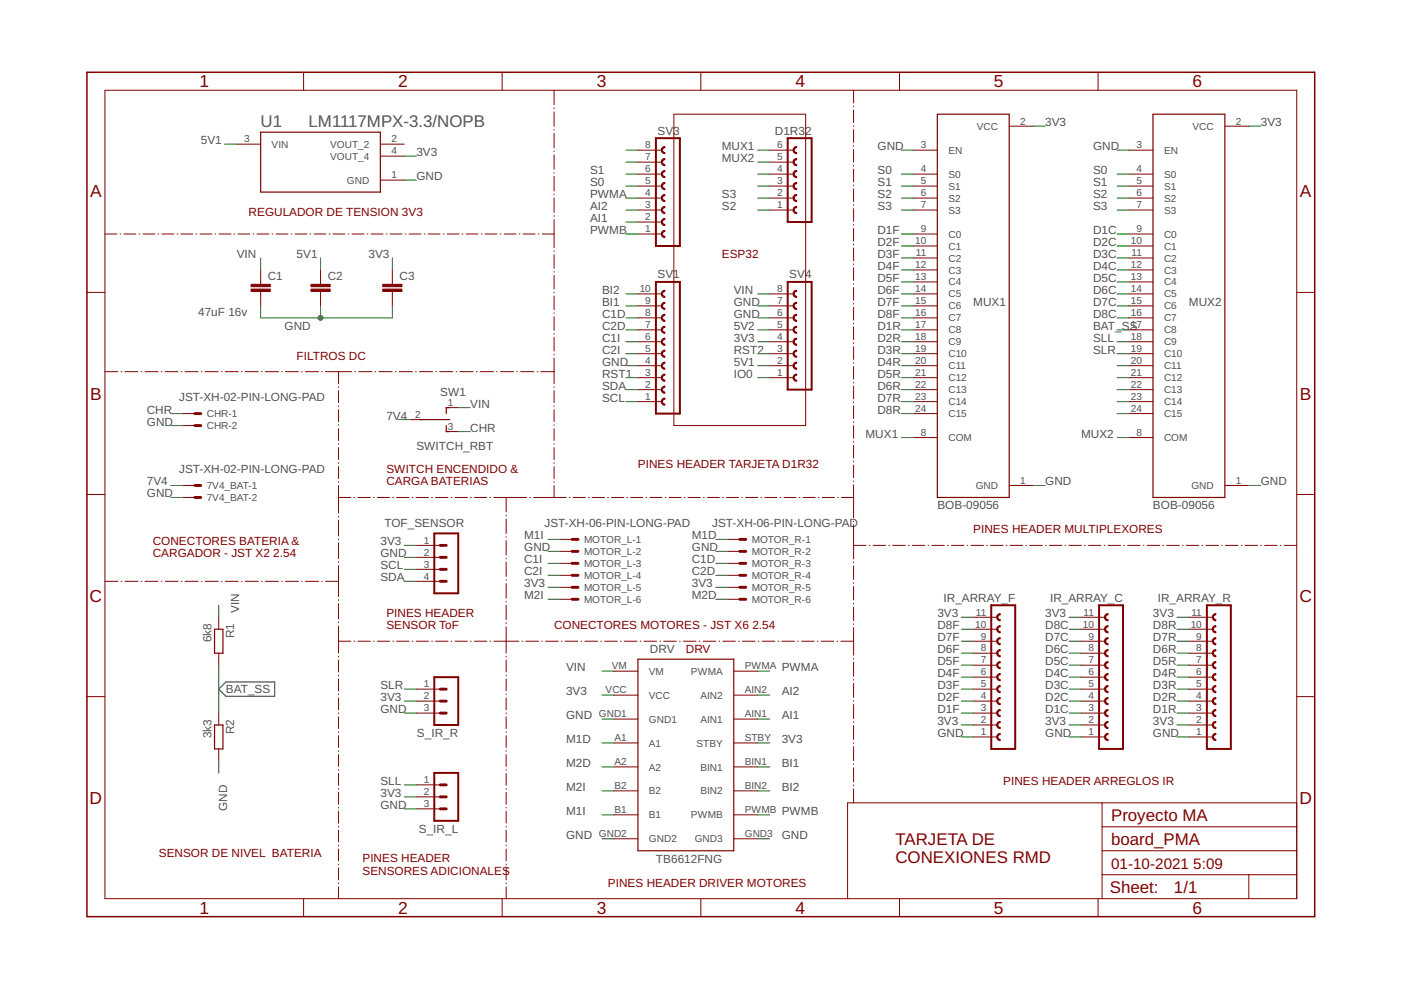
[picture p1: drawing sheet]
<svg xmlns="http://www.w3.org/2000/svg" width="297mm" height="210mm" viewBox="0 0 297 210" stroke-linecap="round" stroke-linejoin="round" font-family="sans-serif">
<path d="M46.4 146.1l1.5-1.5h10.3v3h-10.3z" fill="none" stroke="#505050" stroke-width=".25"/>
<g fill="none" stroke="#800000" stroke-width=".21">
<path d="M22.2 19.1h252.7v171.4h-252.7zM64.4 15.3v3.8M106.5 15.3v3.8M117.5 19.1v3.1M148.6 15.3v3.8M181 19.1v2.7M190.7 15.3v3.8M232.8 15.3v3.8M50.2 30.6h5.1M80.6 30.6h5.1M80.6 38.2h5.1M80.6 33.1h5.1"/>
<path d="M117.5 22.9v.1M117.5 23.7v3.1M117.5 27.5v.1M117.5 28.3v3M117.5 32v.2M117.5 32.8v3.1M117.5 36.6v.1M117.5 37.4v3.1M135.3 39.5h5M135.3 36.9h5M135.3 34.4h5M135.3 31.8h5"/>
<path d="M142.9 24.2h27.9v66h-27.9zM163.2 39.5h5.1M163.2 36.9h5.1M163.2 34.4h5.1M163.2 31.8h5.1M181 22.5v.1M181 23.3v2.7M181 26.7v.1M181 27.5v2.7M181 30.9v.1M181 31.7v2.7M181 35.1v.1"/>
<path d="M181 35.9v2.6M181 39.2v.2M193.7 39.5h5M193.7 36.9h5M193.7 31.8h5M214 26.8h5.1M239.4 39.5h5.1M239.4 36.9h5.1M239.4 31.8h5.1M259.7 26.8h5.1M22.2 49.6h2.6M25.5 49.6h.1"/>
<path d="M26.3 49.6h2.5M29.5 49.6h.1M30.3 49.6h2.5M33.5 49.6h.2M34.3 49.6h2.6M37.5 49.6h.2M38.4 49.6h2.5M41.6 49.6h.1M42.4 49.6h2.5M45.6 49.6h.1M46.4 49.6h2.6M49.6 49.6h.2"/>
<path d="M50.5 49.6h2.5M53.7 49.6h.1M54.5 49.6h2.5M55.3 57.2v3.1M57.7 49.6h.1M58.5 49.6h2.5M61.7 49.6h.2M62.5 49.6h2.6M65.8 49.6h.1M66.6 49.6h2.5M68 57.2v3.1M69.8 49.6h.1"/>
<path d="M70.6 49.6h2.6M73.8 49.6h.2M74.6 49.6h2.6M77.9 49.6h.1M78.7 49.6h2.5M81.9 49.6h.1M82.7 49.6h2.5M83.2 57.2v3.1M85.9 49.6h.1M86.7 49.6h2.6M89.9 49.6h.2M90.8 49.6h2.5"/>
<path d="M94 49.6h.1M94.8 49.6h2.5M98 49.6h.1M98.8 49.6h2.5M102 49.6h.2M102.8 49.6h2.6M106.1 49.6h.1M106.9 49.6h2.5M110.1 49.6h.1M110.9 49.6h2.6M114.1 49.6h.2M115 49.6h2.5"/>
<path d="M117.5 41.1v.2M117.5 42v3M117.5 45.7v.2M117.5 46.5v6M117.5 53.2v.1M117.5 54v2.9M117.5 57.6v.1M117.5 58.4v2.9M135.3 49.6h5M135.3 44.5h5M135.3 42h5M135.3 47.1h5"/>
<path d="M163.2 44.5h5.1M163.2 42h5.1M181 40v2.7M181 43.4v.2M181 44.2v2.7M181 47.6v.1M181 48.4v2.7M181 51.8v.1M181 52.6v2.7M181 56v.1M181 56.8v2.7M193.7 49.6h5"/>
<path d="M193.7 44.5h5M193.7 42h5M193.7 52.2h5M193.7 54.7h5M193.7 57.2h5M193.7 59.8h5M239.4 49.6h5.1M239.4 44.5h5.1M239.4 42h5.1M239.4 52.2h5.1M239.4 54.7h5.1M239.4 57.2h5.1"/>
<path d="M239.4 59.8h5.1M18.4 62h3.8M22.2 78.8h2.8M25.7 78.8h.1M26.5 78.8h2.8M29.9 78.8h.2M30.8 78.8h2.7M34.2 78.8h.1M35 78.8h2.8M38.4 78.8h.2M39.2 78.8h2.8M42.7 78.8h.1"/>
<path d="M43.5 78.8h2.7M46.9 78.8h.2M47.8 78.8h2.7M51.2 78.8h.1M52 78.8h2.8M55.3 61.8v3.1M55.4 78.8h.2M56.3 78.8h2.7M59.7 78.8h.1M60.5 78.8h2.8M63.9 78.8h.2M64.8 78.8h2.7"/>
<path d="M68 61.8v3.1M68.2 78.8h.1M69 78.8h5.5M71.8 78.8v2.5M75.2 78.8h.2M76.1 78.8h2.7M79.5 78.8h.2M80.3 78.8h2.8M83.2 61.8v3.1M83.8 78.8h.2M84.6 78.8h2.8M88.1 78.8h.1"/>
<path d="M88.9 78.8h2.8M92.4 78.8h.1M93.2 78.8h2.8M96.7 78.8h.1M97.5 78.8h2.8M101 78.8h.1M101.8 78.8h2.8M105.3 78.8h.1M106.1 78.8h2.8M109.6 78.8h.1M110.4 78.8h2.8M113.9 78.8h.1"/>
<path d="M114.7 78.8h2.8M117.5 62v.1M117.5 62.8v2.9M117.5 66.3v.2M117.5 67.2v2.8M117.5 70.7v.2M117.5 71.5v2.9M117.5 75.1v.1M117.5 75.9v5.4M135.3 77.5h5M135.3 75h5M135.3 72.5h5"/>
<path d="M135.3 69.9h5M135.3 67.4h5M135.3 64.9h5M135.3 62.3h5M163.2 77.5h5.1M163.2 75h5.1M163.2 72.5h5.1M163.2 69.9h5.1M163.2 67.4h5.1M163.2 64.9h5.1M163.2 62.3h5.1M181 60.2v.1"/>
<path d="M181 61v2.6M181 64.3v.2M181 65.2v2.6M181 68.5v.1M181 69.3v2.7M181 72.7v.1M181 73.5v2.7M181 76.9v.1M181 77.7v2.7M193.7 77.5h5M193.7 75h5M193.7 72.5h5"/>
<path d="M193.7 69.9h5M193.7 67.4h5M193.7 64.9h5M193.7 62.3h5M239.4 77.5h5.1M239.4 75h5.1M239.4 72.5h5.1M239.4 69.9h5.1M239.4 67.4h5.1M239.4 64.9h5.1M239.4 62.3h5.1M274.9 62h3.8"/>
<path d="M38.8 90.2h2.5M38.8 87.7h2.5M71.8 82v.1M71.8 82.8v2.6M71.8 86v.2M71.8 86.9v2.5M71.8 90.1v.1M71.8 90.9v2.5M71.8 94.1v.1M71.8 94.9v2.5M71.8 98.1v.2M71.8 98.9v2.6"/>
<path d="M87 89h2.5M94.6 91.5h2.6M94.6 86.4h2.6M117.5 82v.1M117.5 82.8v2.6M117.5 86v.2M117.5 86.9v2.5M117.5 90.1v.1M117.5 90.9v2.5M117.5 94.1v.1M117.5 94.9v2.5M117.5 98.1v.2"/>
<path d="M117.5 98.9v2.6M135.3 85.2h5M135.3 82.6h5M135.3 80.1h5M163.2 80.1h5.1M181 81.1v.1M181 81.9v2.7M181 85.2v.2M181 86.1v2.7M181 89.4v.2M181 90.2v2.7M181 93.6v.1"/>
<path d="M181 94.4v2.7M181 97.8v.1M181 98.6v2.7M193.7 85.2h5M193.7 82.6h5M193.7 80.1h5M193.7 92.8h5M193.7 87.7h5M239.4 85.2h5.1M239.4 82.6h5.1M239.4 80.1h5.1M239.4 92.8h5.1"/>
<path d="M239.4 87.7h5.1M18.4 104.8h3.8M38.8 105.5h2.5M38.8 102.9h2.5M71.8 105.5h2.6M71.8 102.1v.2M71.8 103v5.8M71.8 109.5v.1M71.8 110.3v3.3M71.8 114.3v.1M71.8 115.1v3.3M71.8 119.1v.2"/>
<path d="M71.8 119.9v6.6M75.1 105.5h.1M75.9 105.5h2.6M79.2 105.5h.1M80 105.5h2.6M83.3 105.5h.1M84.1 105.5h2.6M87.4 105.5h.1M88.2 105.5h2.6M88.3 115.6h5M88.3 118.2h5M91.5 105.5h.2"/>
<path d="M92.4 105.5h2.6M95.7 105.5h.1M96.5 105.5h2.6M99.8 105.5h.1M100.6 105.5h2.6M103.9 105.5h.1M104.7 105.5h7M107.3 105.5v3M107.3 109.2v.2M107.3 110v3.1M107.3 113.8v.1M107.3 114.6v3.1"/>
<path d="M107.3 118.4v.1M107.3 119.2v3M112.3 105.5h.2M113.2 105.5h6.8M117.5 102.1v.2M117.5 103v2.5M118.7 114.4h2.6M118.7 116.9h2.6M118.7 119.4h2.6M120.7 105.5h.2M121.5 105.5h2.6M124.8 105.5h.1"/>
<path d="M125.6 105.5h2.6M128.8 105.5h.2M129.7 105.5h2.5M132.9 105.5h.2M133.7 105.5h2.6M137 105.5h.1M137.8 105.5h2.6M141 105.5h.2M141.9 105.5h2.5M145.1 105.5h.1M145.9 105.5h2.6M149.2 105.5h.1"/>
<path d="M150 105.5h2.5M153.2 105.5h.2M154 105.5h2.6M154.3 114.4h2.5M154.3 116.9h2.5M154.3 119.4h2.5M157.3 105.5h.1M158.1 105.5h2.6M161.3 105.5h.2M162.2 105.5h2.5M165.4 105.5h.1M166.2 105.5h2.6"/>
<path d="M169.5 105.5h.1M170.3 105.5h2.5M173.5 105.5h.2M174.3 105.5h2.6M177.6 105.5h.1M178.4 105.5h2.6M181 102v.1M181 102.8v7M181 110.5v.1M181 111.3v7.2M181 119.2v.1M181 120v2.9"/>
<path d="M181 115.6h2.6M184.3 115.6h.1M185.1 115.6h2.7M188.4 115.6h.2M189.3 115.6h2.6M192.6 115.6h.1M193.4 115.6h2.7M196.7 115.6h.2M197.6 115.6h2.6M200.9 115.6h.1M201.7 115.6h2.7M205.1 115.6h.1"/>
<path d="M205.9 115.6h2.6M209.2 115.6h.1M210 115.6h2.7M213.4 115.6h.1M214 102.9h5.1M214.2 115.6h2.6M217.5 115.6h.1M218.3 115.6h2.7M221.7 115.6h.1M222.5 115.6h2.6M225.8 115.6h.1M226.6 115.6h2.7"/>
<path d="M230 115.6h.1M230.8 115.6h2.6M234.1 115.6h.2M234.9 115.6h2.7M238.3 115.6h.1M239.1 115.6h2.6M242.4 115.6h.1M243.2 115.6h2.7M246.5 115.6h.2M247.4 115.6h2.6M250.7 115.6h.1M251.5 115.6h2.7"/>
<path d="M254.9 115.6h.1M255.7 115.6h2.6M259 115.6h.1M259.7 102.9h5.1M259.8 115.6h2.7M263.2 115.6h.1M264 115.6h2.6M267.3 115.6h.1M268.1 115.6h2.7M271.5 115.6h.1M272.3 115.6h2.6M274.9 104.8h3.8"/>
<path d="M22.2 123.3h2.8M25.7 123.3h.1M26.5 123.3h2.8M29.9 123.3h.2M30.8 123.3h2.7M34.2 123.3h.1M35 123.3h2.8M38.4 123.3h.2M39.2 123.3h2.8M42.7 123.3h.1M43.5 123.3h2.7M46.4 130.9v2.5"/>
<path d="M46.4 138.5v2.5M46.9 123.3h.2M47.8 123.3h2.7M51.2 123.3h.1M52 123.3h2.8M55.4 123.3h.2M56.3 123.3h2.7M59.7 123.3h.1M60.5 123.3h2.8M63.9 123.3h.2M64.8 123.3h2.7M68.2 123.3h.1"/>
<path d="M69 123.3h2.8M71.8 136h2.6M71.8 127.2v.1M71.8 128v3.2M71.8 131.9v.1M71.8 132.7v5.8M71.8 139.1v.2M71.8 140v2.5M75.1 136h.1M75.9 136h2.6M79.2 136h.1M80 136h2.6"/>
<path d="M83.3 136h.1M84.1 136h2.6M87.4 136h.1M88.2 136h2.6M88.3 123.3h5M88.3 120.7h5M91.5 136h.2M92.4 136h2.6M95.7 136h.1M96.5 136h2.6M99.8 136h.1M100.6 136h2.6"/>
<path d="M103.9 136h.1M104.7 136h5.3M107.3 122.9v.2M107.3 123.7v3.1M107.3 127.5v.1M107.3 128.3v3.1M107.3 132.1v.1M107.3 132.9v5.6M107.3 139.1v.2M107.3 140v2.5M110.7 136h.1M111.5 136h2.7"/>
<path d="M114.9 136h.1M115.7 136h2.6M118.7 122h2.6M118.7 124.5h2.6M118.7 127.1h2.6M119 136h.2M119.8 136h2.7M123.2 136h.1M124 136h2.7M127.4 136h.1M128.2 136h2.7M131.6 136h.1"/>
<path d="M132.4 136h2.6M135.7 136h.2M136.5 136h2.7M139.9 136h.1M140.7 136h2.7M144.1 136h.1M144.9 136h2.7M148.3 136h.1M149.1 136h2.6M152.4 136h.2M153.2 136h2.7M154.3 122h2.5"/>
<path d="M154.3 124.5h2.5M154.3 127.1h2.5M156.6 136h.1M157.4 136h2.7M160.8 136h.1M161.6 136h2.7M165 136h.1M165.8 136h2.6M169.1 136h.2M169.9 136h2.7M173.3 136h.1M174.1 136h2.7"/>
<path d="M177.5 136h.1M178.3 136h2.7M181 123.5v.2M181 124.4v2.8M181 127.9v.1M181 128.7v2.9M181 132.3v.1M181 133.1v5.8M181 139.6v.1M206.4 136h5M206.4 138.5h5M206.4 133.4h5"/>
<path d="M206.4 130.9h5M229.2 136h5.1M229.2 138.5h5.1M229.2 133.4h5.1M229.2 130.9h5.1M252.1 136h5.1M252.1 138.5h5.1M252.1 133.4h5.1M252.1 130.9h5.1M18.4 147.7h3.8M46.4 151.2v2.5M46.4 158.8v2.5"/>
<path d="M71.8 143.2v.1M71.8 144v2.5M71.8 147.2v.1M71.8 148v2.5M71.8 151.2v.1M71.8 152v2.5M71.8 155.2v.1M71.8 156v2.5M71.8 159.2v.1M71.8 160v2.5M88.3 151.2h5M88.3 148.7h5"/>
<path d="M88.3 146.1h5M107.3 143.2v.1M107.3 144v2.5M107.3 147.2v.1M107.3 148v2.5M107.3 151.2v.1M107.3 152v2.5M107.3 155.2v.1M107.3 156v2.5M107.3 159.2v.1M107.3 160v2.5M130.2 152.5h5.1"/>
<path d="M130.2 157.5h5.1M130.2 147.4h5.1M130.2 142.3h5.1M155.6 152.5h5.1M155.6 157.5h5.1M155.6 147.4h5.1M155.6 142.3h5.1M181 140.4v3M181 144.1v.1M181 144.9v3M181 148.5v.2M181 149.4v2.9"/>
<path d="M181 153v.2M181 153.8v3M181 157.5v.1M181 158.3v3M206.4 156.3h5M206.4 153.7h5M206.4 151.2h5M206.4 148.7h5M206.4 146.1h5M206.4 143.6h5M206.4 141h5M229.2 156.3h5.1"/>
<path d="M229.2 153.7h5.1M229.2 151.2h5.1M229.2 148.7h5.1M229.2 146.1h5.1M229.2 143.6h5.1M229.2 141h5.1M252.1 156.3h5.1M252.1 153.7h5.1M252.1 151.2h5.1M252.1 148.7h5.1M252.1 146.1h5.1M252.1 143.6h5.1"/>
<path d="M252.1 141h5.1M274.9 147.7h3.8M71.8 163.2v.1M71.8 164v2.5M71.8 167.2v.1M71.8 168v2.5M71.8 171.2v.1M71.8 172v2.5M71.8 175.2v.1M71.8 176v2.5M71.8 179.2v.1M88.3 166.4h5"/>
<path d="M88.3 169h5M88.3 171.5h5M107.3 163.2v.1M107.3 164v2.5M107.3 167.2v.1M107.3 168v2.5M107.3 171.2v.1M107.3 172v2.5M107.3 175.2v.1M107.3 176v2.5M107.3 179.2v.1M130.2 162.6h5.1"/>
<path d="M130.2 167.7h5.1M130.2 172.8h5.1M130.2 177.8h5.1M155.6 162.6h5.1M155.6 167.7h5.1M155.6 172.8h5.1M155.6 177.8h5.1M181 162v.1M181 162.8v3M181 166.4v.2M181 167.3v2.9M233.7 170.2v20.3"/>
<path d="M233.7 175.3h41.2M274.9 170.2h-95.2v20.3M64.4 190.5v3.9M71.8 180v2.5M71.8 183.2v.1M71.8 184v2.5M71.8 187.2v.1M71.8 188v2.5M106.5 190.5v3.9M107.3 180v2.5M107.3 183.2v.1M107.3 184v2.5"/>
<path d="M107.3 187.2v.1M107.3 188v2.5M148.6 190.5v3.9M190.7 190.5v3.9M232.8 190.5v3.9M233.7 185.5h41.2M233.7 180.4h41.2M264.8 185.5v5"/>
</g>
<path d="M139.1 29.3h5v22.9h-5zM167 29.3h5.1v17.8h-5.1zM139.1 59.8h5v27.9h-5zM167 59.8h5.1v22.8h-5.1zM92.1 113.1h5.1v12.7h-5.1zM210.2 128.3h5v30.5h-5zM233 128.3h5.1v30.5h-5.1zM255.9 128.3h5.1v30.5h-5.1zM92.1 143.6h5.1v10.1h-5.1zM92.1 163.9h5.1v10.1h-5.1z" fill="none" stroke="#800000" stroke-width=".42"/>
<g fill="#800000" stroke="#800000" stroke-width=".21">
<path d="M140.4 79.5l.6-.2v.3a.51 .51 0 0 0-.5 .5 .51 .51 0 0 0 .5 .5v.2a.76 .76 0 0 1-.7-.4 .76 .76 0 0 1 .1-.9z" fill-rule="evenodd"/>
<path d="M140.4 82.1l.6-.2v.2a.51 .51 0 0 0-.5 .5 .51 .51 0 0 0 .5 .5v.3a.76 .76 0 0 1-.7-.5 .76 .76 0 0 1 .1-.8z" fill-rule="evenodd"/>
<path d="M140.4 84.6l.6-.2v.2a.51 .51 0 0 0-.5 .6 .51 .51 0 0 0 .5 .5v.2a.76 .76 0 0 1-.7-.4 .76 .76 0 0 1 .1-.9z" fill-rule="evenodd"/>
<path d="M140.4 74.5l.6-.3v.3a.51 .51 0 0 0-.5 .5 .51 .51 0 0 0 .5 .5v.3a.76 .76 0 0 1-.7-.5 .76 .76 0 0 1 .1-.8z" fill-rule="evenodd"/>
<path d="M140.4 77l.6-.2v.2a.51 .51 0 0 0-.5 .5 .51 .51 0 0 0 .5 .5v.3a.76 .76 0 0 1-.7-.5 .76 .76 0 0 1 .1-.8z" fill-rule="evenodd"/>
<path d="M140.4 66.8l.6-.2v.3a.51 .51 0 0 0-.5 .5 .51 .51 0 0 0 .5 .5v.3a.78 .78 0 0 1-.7-.5 .78 .78 0 0 1 .1-.9z" fill-rule="evenodd"/>
<path d="M140.4 69.4l.6-.2v.2a.5 .5 0 0 0-.5 .5 .5 .5 0 0 0 .5 .5v.3a.76 .76 0 0 1-.7-.5 .76 .76 0 0 1 .1-.8z" fill-rule="evenodd"/>
<path d="M140.4 71.9l.6-.2v.2a.51 .51 0 0 0-.5 .6 .51 .51 0 0 0 .5 .5v.2a.76 .76 0 0 1-.7-.4 .76 .76 0 0 1 .1-.9z" fill-rule="evenodd"/>
<path d="M140.4 61.8l.6-.2v.2a.51 .51 0 0 0-.5 .5 .51 .51 0 0 0 .5 .5v.3a.78 .78 0 0 1-.7-.5 .78 .78 0 0 1 .1-.8z" fill-rule="evenodd"/>
<path d="M140.4 64.3l.6-.2v.2a.51 .51 0 0 0-.5 .6 .51 .51 0 0 0 .5 .5v.2a.78 .78 0 0 1-.7-.5 .78 .78 0 0 1 .1-.8z" fill-rule="evenodd"/>
<path d="M168.4 38.9l.5-.2v.2a.51 .51 0 0 0-.5 .6 .51 .51 0 0 0 .5 .5v.2a.77 .77 0 0 1-.7-.5 .77 .77 0 0 1 .2-.8z" fill-rule="evenodd"/>
<path d="M168.4 41.4l.5-.2v.3a.51 .51 0 0 0-.5 .5 .51 .51 0 0 0 .5 .5v.3a.77 .77 0 0 1-.7-.5 .77 .77 0 0 1 .2-.9z" fill-rule="evenodd"/>
<path d="M168.4 44l.5-.2v.2a.51 .51 0 0 0-.5 .5 .51 .51 0 0 0 .5 .5v.3a.77 .77 0 0 1-.7-.5 .77 .77 0 0 1 .2-.8z" fill-rule="evenodd"/>
<path d="M168.4 33.8l.5-.2v.3a.51 .51 0 0 0-.5 .5 .51 .51 0 0 0 .5 .5v.2a.77 .77 0 0 1-.7-.4 .77 .77 0 0 1 .2-.9z" fill-rule="evenodd"/>
<path d="M168.4 36.4l.5-.2v.2a.51 .51 0 0 0-.5 .5 .51 .51 0 0 0 .5 .5v.3a.77 .77 0 0 1-.7-.5 .77 .77 0 0 1 .2-.8z" fill-rule="evenodd"/>
<path d="M168.4 31.3l.5-.2v.2a.51 .51 0 0 0-.5 .5 .51 .51 0 0 0 .5 .5v.3a.76 .76 0 0 1-.7-.5 .76 .76 0 0 1 .2-.8z" fill-rule="evenodd"/>
<path d="M140.4 44l.6-.2v.2a.51 .51 0 0 0-.5 .5 .51 .51 0 0 0 .5 .5v.3a.78 .78 0 0 1-.7-.5 .78 .78 0 0 1 .1-.8z" fill-rule="evenodd"/>
<path d="M140.4 46.5l.6-.2v.3a.51 .51 0 0 0-.5 .5 .51 .51 0 0 0 .5 .5v.2a.78 .78 0 0 1-.7-.4 .78 .78 0 0 1 .1-.9z" fill-rule="evenodd"/>
<path d="M140.4 49.1l.6-.2v.2a.51 .51 0 0 0-.5 .5 .51 .51 0 0 0 .5 .5v.3a.78 .78 0 0 1-.7-.5 .78 .78 0 0 1 .1-.8z" fill-rule="evenodd"/>
<path d="M140.4 38.9l.6-.2v.2a.51 .51 0 0 0-.5 .6 .51 .51 0 0 0 .5 .5v.2a.78 .78 0 0 1-.7-.5 .78 .78 0 0 1 .1-.8z" fill-rule="evenodd"/>
<path d="M140.4 41.4l.6-.2v.3a.51 .51 0 0 0-.5 .5 .51 .51 0 0 0 .5 .5v.3a.78 .78 0 0 1-.7-.5 .78 .78 0 0 1 .1-.9z" fill-rule="evenodd"/>
<path d="M140.4 31.3l.6-.2v.2a.51 .51 0 0 0-.5 .5 .51 .51 0 0 0 .5 .5v.3a.77 .77 0 0 1-.7-.5 .77 .77 0 0 1 .1-.8z" fill-rule="evenodd"/>
<path d="M140.4 33.8l.6-.2v.3a.51 .51 0 0 0-.5 .5 .51 .51 0 0 0 .5 .5v.2a.78 .78 0 0 1-.7-.4 .78 .78 0 0 1 .1-.9z" fill-rule="evenodd"/>
<path d="M140.4 36.4l.6-.2v.2a.51 .51 0 0 0-.5 .5 .51 .51 0 0 0 .5 .5v.3a.78 .78 0 0 1-.7-.5 .78 .78 0 0 1 .1-.8z" fill-rule="evenodd"/>
<path d="M168.4 74.5l.5-.3v.3a.51 .51 0 0 0-.5 .5 .51 .51 0 0 0 .5 .5v.3a.75 .75 0 0 1-.7-.5 .75 .75 0 0 1 .2-.8z" fill-rule="evenodd"/>
<path d="M168.4 77l.5-.2v.2a.51 .51 0 0 0-.5 .5 .51 .51 0 0 0 .5 .5v.3a.75 .75 0 0 1-.7-.5 .75 .75 0 0 1 .2-.8z" fill-rule="evenodd"/>
<path d="M168.4 79.5l.5-.2v.3a.51 .51 0 0 0-.5 .5 .51 .51 0 0 0 .5 .5v.2a.75 .75 0 0 1-.7-.4 .75 .75 0 0 1 .2-.9z" fill-rule="evenodd"/>
<path d="M168.4 69.4l.5-.2v.2a.5 .5 0 0 0-.5 .5 .5 .5 0 0 0 .5 .5v.3a.75 .75 0 0 1-.7-.5 .75 .75 0 0 1 .2-.8z" fill-rule="evenodd"/>
<path d="M168.4 71.9l.5-.2v.2a.51 .51 0 0 0-.5 .6 .51 .51 0 0 0 .5 .5v.2a.75 .75 0 0 1-.7-.4 .75 .75 0 0 1 .2-.9z" fill-rule="evenodd"/>
<path d="M168.4 61.8l.5-.2v.2a.51 .51 0 0 0-.5 .5 .51 .51 0 0 0 .5 .5v.3a.77 .77 0 0 1-.7-.5 .77 .77 0 0 1 .2-.8z" fill-rule="evenodd"/>
<path d="M168.4 64.3l.5-.2v.2a.51 .51 0 0 0-.5 .6 .51 .51 0 0 0 .5 .5v.2a.77 .77 0 0 1-.7-.5 .77 .77 0 0 1 .2-.8z" fill-rule="evenodd"/>
<path d="M168.4 66.8l.5-.2v.3a.51 .51 0 0 0-.5 .5 .51 .51 0 0 0 .5 .5v.3a.77 .77 0 0 1-.7-.5 .77 .77 0 0 1 .2-.9z" fill-rule="evenodd"/>
<path d="M211.5 150.6l.6-.2v.3a.51 .51 0 0 0-.5 .5 .51 .51 0 0 0 .5 .5v.3a.77 .77 0 0 1-.7-.5 .77 .77 0 0 1 .1-.9z" fill-rule="evenodd"/>
<path d="M211.5 153.2l.6-.2v.2a.51 .51 0 0 0-.5 .5 .51 .51 0 0 0 .5 .5v.3a.75 .75 0 0 1-.7-.5 .75 .75 0 0 1 .1-.8z" fill-rule="evenodd"/>
<path d="M211.5 155.7l.6-.2v.2a.51 .51 0 0 0-.5 .6 .51 .51 0 0 0 .5 .5v.2a.75 .75 0 0 1-.7-.5 .75 .75 0 0 1 .1-.8z" fill-rule="evenodd"/>
<path d="M211.5 145.6l.6-.2v.2a.51 .51 0 0 0-.5 .5 .51 .51 0 0 0 .5 .5v.3a.77 .77 0 0 1-.7-.5 .77 .77 0 0 1 .1-.8z" fill-rule="evenodd"/>
<path d="M211.5 148.1l.6-.2v.2a.51 .51 0 0 0-.5 .6 .51 .51 0 0 0 .5 .5v.2a.77 .77 0 0 1-.7-.5 .77 .77 0 0 1 .1-.8z" fill-rule="evenodd"/>
<path d="M211.5 137.9l.6-.2v.3a.51 .51 0 0 0-.5 .5 .51 .51 0 0 0 .5 .5v.3a.77 .77 0 0 1-.7-.5 .77 .77 0 0 1 .1-.9z" fill-rule="evenodd"/>
<path d="M211.5 140.5l.6-.2v.2a.51 .51 0 0 0-.5 .5 .51 .51 0 0 0 .5 .5v.3a.77 .77 0 0 1-.7-.5 .77 .77 0 0 1 .1-.8z" fill-rule="evenodd"/>
<path d="M211.5 143l.6-.2v.3a.51 .51 0 0 0-.5 .5 .51 .51 0 0 0 .5 .5v.2a.77 .77 0 0 1-.7-.4 .77 .77 0 0 1 .1-.9z" fill-rule="evenodd"/>
<path d="M211.5 132.9l.6-.2v.2a.51 .51 0 0 0-.5 .5 .51 .51 0 0 0 .5 .5v.3a.77 .77 0 0 1-.7-.5 .77 .77 0 0 1 .1-.8z" fill-rule="evenodd"/>
<path d="M211.5 135.4l.6-.2v.2a.51 .51 0 0 0-.5 .6 .51 .51 0 0 0 .5 .5v.2a.77 .77 0 0 1-.7-.5 .77 .77 0 0 1 .1-.8z" fill-rule="evenodd"/>
<path d="M211.5 130.3l.6-.2v.3a.51 .51 0 0 0-.5 .5 .51 .51 0 0 0 .5 .5v.2a.77 .77 0 0 1-.7-.4 .77 .77 0 0 1 .1-.9z" fill-rule="evenodd"/>
<path d="M234.4 150.6l.5-.2v.3a.51 .51 0 0 0-.5 .5 .51 .51 0 0 0 .5 .5v.3a.78 .78 0 0 1-.7-.5 .78 .78 0 0 1 .2-.9z" fill-rule="evenodd"/>
<path d="M234.4 153.2l.5-.2v.2a.51 .51 0 0 0-.5 .5 .51 .51 0 0 0 .5 .5v.3a.76 .76 0 0 1-.7-.5 .76 .76 0 0 1 .2-.8z" fill-rule="evenodd"/>
<path d="M234.4 155.7l.5-.2v.2a.51 .51 0 0 0-.5 .6 .51 .51 0 0 0 .5 .5v.2a.76 .76 0 0 1-.7-.4 .76 .76 0 0 1 .2-.9z" fill-rule="evenodd"/>
<path d="M234.4 145.6l.5-.2v.2a.51 .51 0 0 0-.5 .5 .51 .51 0 0 0 .5 .5v.3a.78 .78 0 0 1-.7-.5 .78 .78 0 0 1 .2-.8z" fill-rule="evenodd"/>
<path d="M234.4 148.1l.5-.2v.2a.51 .51 0 0 0-.5 .6 .51 .51 0 0 0 .5 .5v.2a.78 .78 0 0 1-.7-.5 .78 .78 0 0 1 .2-.8z" fill-rule="evenodd"/>
<path d="M234.4 137.9l.5-.2v.3a.51 .51 0 0 0-.5 .5 .51 .51 0 0 0 .5 .5v.3a.78 .78 0 0 1-.7-.5 .78 .78 0 0 1 .2-.9z" fill-rule="evenodd"/>
<path d="M234.4 140.5l.5-.2v.2a.51 .51 0 0 0-.5 .5 .51 .51 0 0 0 .5 .5v.3a.78 .78 0 0 1-.7-.5 .78 .78 0 0 1 .2-.8z" fill-rule="evenodd"/>
<path d="M234.4 143l.5-.2v.3a.51 .51 0 0 0-.5 .5 .51 .51 0 0 0 .5 .5v.2a.78 .78 0 0 1-.7-.4 .78 .78 0 0 1 .2-.9z" fill-rule="evenodd"/>
<path d="M234.4 132.9l.5-.2v.2a.51 .51 0 0 0-.5 .5 .51 .51 0 0 0 .5 .5v.3a.78 .78 0 0 1-.7-.5 .78 .78 0 0 1 .2-.8z" fill-rule="evenodd"/>
<path d="M234.4 135.4l.5-.2v.2a.51 .51 0 0 0-.5 .6 .51 .51 0 0 0 .5 .5v.2a.78 .78 0 0 1-.7-.5 .78 .78 0 0 1 .2-.8z" fill-rule="evenodd"/>
<path d="M234.4 130.3l.5-.2v.3a.51 .51 0 0 0-.5 .5 .51 .51 0 0 0 .5 .5v.2a.78 .78 0 0 1-.7-.4 .78 .78 0 0 1 .2-.9z" fill-rule="evenodd"/>
<path d="M257.2 150.6l.6-.2v.3a.51 .51 0 0 0-.5 .5 .51 .51 0 0 0 .5 .5v.3a.78 .78 0 0 1-.7-.5 .78 .78 0 0 1 .1-.9z" fill-rule="evenodd"/>
<path d="M257.2 153.2l.6-.2v.2a.51 .51 0 0 0-.5 .5 .51 .51 0 0 0 .5 .5v.3a.76 .76 0 0 1-.7-.5 .76 .76 0 0 1 .1-.8z" fill-rule="evenodd"/>
<path d="M257.2 155.7l.6-.2v.2a.51 .51 0 0 0-.5 .6 .51 .51 0 0 0 .5 .5v.2a.76 .76 0 0 1-.7-.4 .76 .76 0 0 1 .1-.9z" fill-rule="evenodd"/>
<path d="M257.2 145.6l.6-.2v.2a.51 .51 0 0 0-.5 .5 .51 .51 0 0 0 .5 .5v.3a.78 .78 0 0 1-.7-.5 .78 .78 0 0 1 .1-.8z" fill-rule="evenodd"/>
<path d="M257.2 148.1l.6-.2v.2a.51 .51 0 0 0-.5 .6 .51 .51 0 0 0 .5 .5v.2a.78 .78 0 0 1-.7-.5 .78 .78 0 0 1 .1-.8z" fill-rule="evenodd"/>
<path d="M257.2 137.9l.6-.2v.3a.51 .51 0 0 0-.5 .5 .51 .51 0 0 0 .5 .5v.3a.78 .78 0 0 1-.7-.5 .78 .78 0 0 1 .1-.9z" fill-rule="evenodd"/>
<path d="M257.2 140.5l.6-.2v.2a.51 .51 0 0 0-.5 .5 .51 .51 0 0 0 .5 .5v.3a.78 .78 0 0 1-.7-.5 .78 .78 0 0 1 .1-.8z" fill-rule="evenodd"/>
<path d="M257.2 143l.6-.2v.3a.51 .51 0 0 0-.5 .5 .51 .51 0 0 0 .5 .5v.2a.78 .78 0 0 1-.7-.4 .78 .78 0 0 1 .1-.9z" fill-rule="evenodd"/>
<path d="M257.2 132.9l.6-.2v.2a.51 .51 0 0 0-.5 .5 .51 .51 0 0 0 .5 .5v.3a.78 .78 0 0 1-.7-.5 .78 .78 0 0 1 .1-.8z" fill-rule="evenodd"/>
<path d="M257.2 135.4l.6-.2v.2a.51 .51 0 0 0-.5 .6 .51 .51 0 0 0 .5 .5v.2a.78 .78 0 0 1-.7-.5 .78 .78 0 0 1 .1-.8z" fill-rule="evenodd"/>
<path d="M257.2 130.3l.6-.2v.3a.51 .51 0 0 0-.5 .5 .51 .51 0 0 0 .5 .5v.2a.78 .78 0 0 1-.7-.4 .78 .78 0 0 1 .1-.9z" fill-rule="evenodd"/>
</g>
<path d="M55.3 28h25.3v12.7h-25.3zM198.7 24.2h15.3v81.3h-15.3zM244.5 24.2h15.2v81.3h-15.2zM88.9 89h6.5M94.6 90.2v1.3h.6M95.2 86.4h-.6v1.3M45.5 133.4h1.8v5.1h-1.8zM135.3 139.8h20.3v40.6h-20.3zM45.5 153.7h1.8v5.1h-1.8z" fill="none" stroke="#800000" stroke-width=".25"/>
<g fill="none" stroke="#800000" stroke-width=".61">
<path d="M41.3 90.2h1.3M41.3 87.7h1.3M41.3 105.5h1.3M41.3 102.9h1.3M93.3 118.2h1.3M93.3 115.6h1.3M121.3 114.4h1.3M121.3 116.9h1.3M121.3 119.4h1.3M156.8 114.4h1.3M156.8 116.9h1.3M156.8 119.4h1.3"/>
<path d="M93.3 120.7h1.3M93.3 123.3h1.3M121.3 122h1.3M121.3 124.5h1.3M121.3 127.1h1.3M156.8 122h1.3M156.8 124.5h1.3M156.8 127.1h1.3M93.3 151.2h1.3M93.3 148.7h1.3M93.3 146.1h1.3M93.3 171.5h1.3"/>
<path d="M93.3 169h1.3M93.3 166.4h1.3"/>
</g>
<g fill="#800000" stroke="#800000" stroke-width=".21">
<path d="M53.2 61.3h4.1v.5h-4.1z"/>
<path d="M53.2 60.3h4.1v.5h-4.1z"/>
<path d="M65.9 61.3h4.1v.5h-4.1z"/>
<path d="M65.9 60.3h4.1v.5h-4.1z"/>
<path d="M81.2 61.3h4v.5h-4z"/>
<path d="M81.2 60.3h4v.5h-4z"/>
</g>
<path d="M18.4 15.3h260.3v179.1h-260.3z" fill="none" stroke="#800000" stroke-width=".32"/>
<g fill="none" stroke="#008000" stroke-width=".21">
<path d="M47.6 30.6h2.6M85.7 38.2h2.6M85.7 33.1h2.6M132.7 31.8h2.6M132.7 39.5h2.6M132.7 36.9h2.6M132.7 34.4h2.6M160.7 31.8h2.5M160.7 39.5h2.5M160.7 36.9h2.5M160.7 34.4h2.5M191.1 31.8h2.6"/>
<path d="M191.1 39.5h2.6M191.1 36.9h2.6M219.1 26.8h2.5M236.8 31.8h2.6M236.8 39.5h2.6M236.8 36.9h2.6M264.8 26.8h2.5M55.3 54.7v2.5M68 54.7v2.5M83.2 54.7v2.5M132.7 49.6h2.6M132.7 47.1h2.6"/>
<path d="M132.7 44.5h2.6M132.7 42h2.6M160.7 44.5h2.5M160.7 42h2.5M191.1 49.6h2.6M191.1 44.5h2.6M191.1 42h2.6M191.1 52.2h2.6M191.1 54.7h2.6M191.1 57.2h2.6M191.1 59.8h2.6M236.8 49.6h2.6"/>
<path d="M236.8 44.5h2.6M236.8 42h2.6M236.8 52.2h2.6M236.8 54.7h2.6M236.8 57.2h2.6M236.8 59.8h2.6M55.3 64.9v2.5h27.9v-2.5M68 64.9v2.5M132.7 77.5h2.6M132.7 67.4h2.6M132.7 64.9h2.6M132.7 62.3h2.6"/>
<path d="M132.7 72.5h2.6M132.7 75h2.6M132.7 69.9h2.6M160.7 77.5h2.5M160.7 67.4h2.5M160.7 64.9h2.5M160.7 62.3h2.5M160.7 72.5h2.5M160.7 75h2.5M160.7 69.9h2.5M191.1 77.5h2.6M191.1 67.4h2.6"/>
<path d="M191.1 64.9h2.6M191.1 62.3h2.6M191.1 72.5h2.6M191.1 75h2.6M191.1 69.9h2.6M236.8 77.5h2.6M236.8 67.4h2.6M236.8 64.9h2.6M236.8 62.3h2.6M236.8 72.5h2.6M236.8 75h2.6M236.8 69.9h2.6"/>
<path d="M36.2 90.2h2.6M36.2 87.7h2.6M84.5 89h2.5M97.2 86.4h2.5M97.2 91.5h2.5M132.7 85.2h2.6M132.7 82.6h2.6M132.7 80.1h2.6M160.7 80.1h2.5M191.1 87.7h2.6M191.1 85.2h2.6M191.1 82.6h2.6"/>
<path d="M191.1 80.1h2.6M191.1 92.8h2.6M236.8 87.7h2.6M236.8 85.2h2.6M236.8 82.6h2.6M236.8 80.1h2.6M236.8 92.8h2.6M36.2 105.5h2.6M36.2 102.9h2.6M85.7 118.2h2.6M85.7 115.6h2.6M116.2 116.9h2.5"/>
<path d="M116.2 114.4h2.5M116.2 119.4h2.5M151.8 116.9h2.5M151.8 114.4h2.5M151.8 119.4h2.5M219.1 102.9h2.5M264.8 102.9h2.5M46.4 128.3v2.6M85.7 120.7h2.6M85.7 123.3h2.6M116.2 127.1h2.5M116.2 122h2.5"/>
<path d="M116.2 124.5h2.5M151.8 127.1h2.5M151.8 122h2.5M151.8 124.5h2.5M203.8 130.9h2.6M203.8 138.5h2.6M203.8 136h2.6M203.8 133.4h2.6M226.7 130.9h2.5M226.7 138.5h2.5M226.7 136h2.5M226.7 133.4h2.5"/>
<path d="M249.5 130.9h2.6M249.5 138.5h2.6M249.5 136h2.6M249.5 133.4h2.6M46.4 141v10.2M85.7 151.2h2.6M85.7 148.7h2.6M85.7 146.1h2.6M127.6 152.5h2.6M127.6 142.3h2.6M127.6 147.4h2.6M127.6 157.5h2.6"/>
<path d="M160.7 152.5h2.5M160.7 142.3h2.5M160.7 147.4h2.5M160.7 157.5h2.5M203.8 156.3h2.6M203.8 151.2h2.6M203.8 153.7h2.6M203.8 148.7h2.6M203.8 146.1h2.6M203.8 143.6h2.6M203.8 141h2.6M226.7 156.3h2.5"/>
<path d="M226.7 151.2h2.5M226.7 153.7h2.5M226.7 148.7h2.5M226.7 146.1h2.5M226.7 143.6h2.5M226.7 141h2.5M249.5 156.3h2.6M249.5 151.2h2.6M249.5 153.7h2.6M249.5 148.7h2.6M249.5 146.1h2.6M249.5 143.6h2.6"/>
<path d="M249.5 141h2.6M46.4 161.3v2.6M85.7 171.5h2.6M85.7 169h2.6M85.7 166.4h2.6M127.6 177.8h2.6M127.6 172.8h2.6M127.6 167.7h2.6M127.6 162.6h2.6M160.7 177.8h2.5M160.7 172.8h2.5M160.7 167.7h2.5"/>
<path d="M160.7 162.6h2.5"/>
</g>
<circle cx="68" cy="67.4" r=".51" fill="#008000" stroke="#008000" stroke-width=".21"/>
<g font-size="3.7" fill="#800000">
<text x="42.3" y="18.5">1</text>
<text x="84.4" y="18.5">2</text>
<text x="126.5" y="18.5">3</text>
<text x="168.6" y="18.5">4</text>
<text x="210.7" y="18.5">5</text>
<text x="252.9" y="18.5">6</text>
<text x="19.1" y="41.9">A</text>
<text x="275.6" y="41.9">A</text>
<text x="19.1" y="84.7">B</text>
<text x="275.6" y="84.7">B</text>
<text x="19" y="127.6">C</text>
<text x="275.5" y="127.6">C</text>
<text x="19" y="170.4">D</text>
<text x="275.5" y="170.4">D</text>
<text x="42.3" y="193.7">1</text>
<text x="84.4" y="193.7">2</text>
<text x="126.5" y="193.7">3</text>
<text x="168.6" y="193.7">4</text>
<text x="210.7" y="193.7">5</text>
<text x="252.9" y="193.7">6</text>
</g>
<g font-size="3.6" fill="#505050">
<text x="55.3" y="27">U1</text>
<text x="65.4" y="26.9">LM1117MPX-3.3/NOPB</text>
</g>
<g font-size="3.6" fill="#800000">
<text x="189.9" y="179.1">TARJETA DE</text>
<text x="235.6" y="174">Proyecto MA</text>
<text x="235.6" y="179.1">board_PMA</text>
<text x="189.9" y="182.9">CONEXIONES RMD</text>
<text x="235.3" y="189.4">Sheet:</text>
<text x="248.9" y="189.3">1/1</text>
</g>
<g font-size="3.2" fill="#800000">
<text x="235.6" y="184.2">01-10-2021</text>
<text x="253" y="184.2">5:09</text>
</g>
<g font-size="2.5" fill="#505050">
<text x="139.4" y="28.5">SV3</text>
<text x="164.3" y="28.5">D1R32</text>
<text x="221.6" y="26.8">3V3</text>
<text x="267.3" y="26.8">3V3</text>
<text x="42.6" y="30.6">5V1</text>
<text x="88.3" y="33.1">3V3</text>
<text x="153" y="34.4">MUX2</text>
<text x="153" y="31.8">MUX1</text>
<text x="186" y="31.8">GND</text>
<text x="231.8" y="31.8">GND</text>
<text x="88.3" y="38.2">GND</text>
<text x="125.1" y="42">PWMA</text>
<text x="125.1" y="39.5">S0</text>
<text x="125.1" y="36.9">S1</text>
<text x="153" y="42">S3</text>
<text x="186" y="36.9">S0</text>
<text x="186" y="39.5">S1</text>
<text x="186" y="42">S2</text>
<text x="231.8" y="36.9">S0</text>
<text x="231.8" y="39.5">S1</text>
<text x="231.8" y="42">S2</text>
<text x="125.1" y="47.1">AI1</text>
<text x="125.1" y="44.5">AI2</text>
<text x="153" y="44.5">S2</text>
<text x="186" y="44.5">S3</text>
<text x="231.8" y="44.5">S3</text>
<text x="125.1" y="49.6">PWMB</text>
<text x="186" y="49.6">D1F</text>
<text x="186" y="52.1">D2F</text>
<text x="231.8" y="49.6">D1C</text>
<text x="231.8" y="52.1">D2C</text>
<text x="50.2" y="54.7">VIN</text>
<text x="56.8" y="59.4">C1</text>
<text x="62.9" y="54.7">5V1</text>
<text x="69.5" y="59.4">C2</text>
<text x="78.1" y="54.7">3V3</text>
<text x="84.7" y="59.4">C3</text>
<text x="139.4" y="59">SV1</text>
<text x="167.3" y="59">SV4</text>
<text x="186" y="54.7">D3F</text>
<text x="186" y="57.2">D4F</text>
<text x="186" y="59.8">D5F</text>
<text x="231.8" y="54.7">D3C</text>
<text x="231.8" y="57.2">D4C</text>
<text x="231.8" y="59.8">D5C</text>
<text x="127.6" y="62.3">BI2</text>
<text x="127.6" y="64.8">BI1</text>
<text x="155.6" y="64.8">GND</text>
<text x="155.6" y="62.3">VIN</text>
<text x="186" y="62.3">D6F</text>
<text x="186" y="64.8">D7F</text>
<text x="206.4" y="64.8">MUX1</text>
<text x="231.8" y="62.3">D6C</text>
<text x="231.8" y="64.8">D7C</text>
<text x="252.1" y="64.8">MUX2</text>
<text x="42" y="67">47uF 16v</text>
<text x="60.3" y="69.9">GND</text>
<text x="127.6" y="67.4">C1D</text>
<text x="127.6" y="69.9">C2D</text>
<text x="155.6" y="67.4">GND</text>
<text x="155.6" y="69.9">5V2</text>
<text x="186" y="67.4">D8F</text>
<text x="186" y="69.9">D1R</text>
<text x="231.8" y="67.4">D8C</text>
<text x="231.8" y="69.9">BAT_SS</text>
<text x="127.6" y="77.5">GND</text>
<text x="127.6" y="72.5">C1I</text>
<text x="127.6" y="75">C2I</text>
<text x="155.6" y="77.5">5V1</text>
<text x="155.6" y="75">RST2</text>
<text x="155.6" y="72.5">3V3</text>
<text x="186" y="72.5">D2R</text>
<text x="186" y="75">D3R</text>
<text x="186" y="77.5">D4R</text>
<text x="231.8" y="75">SLR</text>
<text x="231.8" y="72.5">SLL</text>
<text x="93.4" y="83.9">SW1</text>
<text x="127.6" y="82.6">SDA</text>
<text x="127.6" y="80.1">RST1</text>
<text x="155.6" y="80.1">IO0</text>
<text x="186" y="80.1">D5R</text>
<text x="186" y="82.6">D6R</text>
<text x="31.1" y="87.7">CHR</text>
<text x="38" y="85">JST-XH-02-PIN-LONG-PAD</text>
<text x="81.9" y="89">7V4</text>
<text x="99.7" y="86.4">VIN</text>
<text x="127.6" y="85.2">SCL</text>
<text x="186" y="85.2">D7R</text>
<text x="186" y="87.7">D8R</text>
<text x="31.1" y="90.2">GND</text>
<text x="88.3" y="95.3">SWITCH_RBT</text>
<text x="99.7" y="91.5">CHR</text>
<text x="183.5" y="92.8">MUX1</text>
<text x="229.2" y="92.8">MUX2</text>
<text x="38" y="100.3">JST-XH-02-PIN-LONG-PAD</text>
<text x="31.1" y="105.5">GND</text>
<text x="31.1" y="102.9">7V4</text>
<text x="221.6" y="102.9">GND</text>
<text x="267.3" y="102.9">GND</text>
<text x="81.5" y="111.8">TOF_SENSOR</text>
<text x="115.4" y="111.7">JST-XH-06-PIN-LONG-PAD</text>
<text x="151" y="111.7">JST-XH-06-PIN-LONG-PAD</text>
<text x="198.7" y="108">BOB-09056</text>
<text x="244.5" y="108">BOB-09056</text>
<text x="80.7" y="118.2">GND</text>
<text x="80.7" y="115.6">3V3</text>
<text x="111.1" y="116.9">GND</text>
<text x="111.1" y="114.4">M1I</text>
<text x="111.1" y="119.4">C1I</text>
<text x="146.7" y="116.9">GND</text>
<text x="146.7" y="114.4">M1D</text>
<text x="146.7" y="119.4">C1D</text>
<text x="80.7" y="120.7">SCL</text>
<text x="80.7" y="123.3">SDA</text>
<text x="111.1" y="122">C2I</text>
<text x="111.1" y="124.5">3V3</text>
<text x="146.7" y="122">C2D</text>
<text x="146.7" y="124.5">3V3</text>
<text x="50.7" y="130" transform="rotate(-90 50.7 130)">VIN</text>
<text x="111.1" y="127.1">M2I</text>
<text x="146.7" y="127.1">M2D</text>
<text x="198.7" y="130.9">3V3</text>
<text x="200.1" y="127.6">IR_ARRAY_F</text>
<text x="221.6" y="130.9">3V3</text>
<text x="222.6" y="127.6">IR_ARRAY_C</text>
<text x="244.5" y="130.9">3V3</text>
<text x="245.5" y="127.6">IR_ARRAY_R</text>
<text x="44.8" y="136.2" transform="rotate(-90 44.8 136.2)">6k8</text>
<text x="49.6" y="135.3" transform="rotate(-90 49.6 135.3)">R1</text>
<text x="198.7" y="135.9">D7F</text>
<text x="198.7" y="133.4">D8F</text>
<text x="221.6" y="135.9">D7C</text>
<text x="221.6" y="133.4">D8C</text>
<text x="244.5" y="135.9">D7R</text>
<text x="244.5" y="133.4">D8R</text>
<text x="120" y="142.3">VIN</text>
<text x="137.8" y="138.5">DRV</text>
<text x="165.7" y="142.3">PWMA</text>
<text x="198.7" y="143.6">D4F</text>
<text x="198.7" y="141">D5F</text>
<text x="198.7" y="138.5">D6F</text>
<text x="221.6" y="143.6">D4C</text>
<text x="221.6" y="141">D5C</text>
<text x="221.6" y="138.5">D6C</text>
<text x="244.5" y="143.6">D4R</text>
<text x="244.5" y="141">D5R</text>
<text x="244.5" y="138.5">D6R</text>
<text x="47.9" y="147">BAT_SS</text>
<text x="80.7" y="148.6">3V3</text>
<text x="80.7" y="146.1">SLR</text>
<text x="120" y="147.4">3V3</text>
<text x="165.7" y="147.4">AI2</text>
<text x="198.7" y="148.6">D2F</text>
<text x="198.7" y="146.1">D3F</text>
<text x="221.6" y="148.6">D2C</text>
<text x="221.6" y="146.1">D3C</text>
<text x="244.5" y="148.6">D2R</text>
<text x="244.5" y="146.1">D3R</text>
<text x="49.6" y="155.6" transform="rotate(-90 49.6 155.6)">R2</text>
<text x="80.7" y="151.2">GND</text>
<text x="120" y="152.5">GND</text>
<text x="165.7" y="152.5">AI1</text>
<text x="198.7" y="153.7">3V3</text>
<text x="198.7" y="151.2">D1F</text>
<text x="221.6" y="153.7">3V3</text>
<text x="221.6" y="151.2">D1C</text>
<text x="244.5" y="153.7">3V3</text>
<text x="244.5" y="151.2">D1R</text>
<text x="44.8" y="156.5" transform="rotate(-90 44.8 156.5)">3k3</text>
<text x="88.4" y="156.3">S_IR_R</text>
<text x="120" y="157.5">M1D</text>
<text x="165.7" y="157.5">3V3</text>
<text x="198.7" y="156.3">GND</text>
<text x="221.6" y="156.3">GND</text>
<text x="244.5" y="156.3">GND</text>
<text x="80.7" y="166.4">SLL</text>
<text x="120" y="167.7">M2I</text>
<text x="120" y="162.6">M2D</text>
<text x="165.7" y="167.7">BI2</text>
<text x="165.7" y="162.6">BI1</text>
<text x="48.1" y="172" transform="rotate(-90 48.1 172)">GND</text>
<text x="80.7" y="171.5">GND</text>
<text x="80.7" y="169">3V3</text>
<text x="120" y="172.8">M1I</text>
<text x="165.7" y="172.8">PWMB</text>
<text x="88.8" y="176.6">S_IR_L</text>
<text x="120" y="177.8">GND</text>
<text x="165.7" y="177.8">GND</text>
<text x="139.1" y="182.9">TB6612FNG</text>
</g>
<g font-size="2.5" fill="#800000">
<text x="52.7" y="45.8">REGULADOR DE TENSION 3V3</text>
<text x="153" y="54.7">ESP32</text>
<text x="62.9" y="76.3">FILTROS DC</text>
<text x="81.9" y="100.3">SWITCH ENCENDIDO &amp;</text>
<text x="135.3" y="99.1">PINES HEADER TARJETA D1R32</text>
<text x="81.9" y="102.9">CARGA BATERIAS</text>
<text x="206.4" y="113.1">PINES HEADER MULTIPLEXORES</text>
<text x="32.4" y="115.5">CONECTORES BATERIA &amp;</text>
<text x="32.4" y="118.2">CARGADOR - JST X2</text>
<text x="58" y="118.2">2.54</text>
<text x="81.9" y="130.7">PINES HEADER</text>
<text x="81.9" y="133.4">SENSOR ToF</text>
<text x="117.5" y="133.4">CONECTORES MOTORES - JST X6</text>
<text x="159.5" y="133.4">2.54</text>
<text x="145.4" y="138.5">DRV</text>
<text x="212.7" y="166.4">PINES HEADER ARREGLOS IR</text>
<text x="33.7" y="181.7">SENSOR DE NIVEL BATERIA</text>
<text x="76.8" y="182.8">PINES HEADER</text>
<text x="76.8" y="185.5">SENSORES ADICIONALES</text>
<text x="128.9" y="188">PINES HEADER DRIVER MOTORES</text>
</g>
<g font-size="2.1" fill="#505050">
<text x="207.1" y="27.5">VCC</text>
<text x="216.3" y="26.4">2</text>
<text x="252.8" y="27.5">VCC</text>
<text x="262" y="26.4">2</text>
<text x="51.7" y="30.2">3</text>
<text x="57.6" y="31.3">VIN</text>
<text x="70" y="31.3">VOUT_2</text>
<text x="70" y="33.9">VOUT_4</text>
<text x="83" y="30.2">2</text>
<text x="83" y="32.7">4</text>
<text x="136.8" y="34">7</text>
<text x="136.8" y="31.5">8</text>
<text x="164.7" y="34">5</text>
<text x="164.7" y="31.5">6</text>
<text x="195.2" y="31.5">3</text>
<text x="201.1" y="32.6">EN</text>
<text x="240.9" y="31.5">3</text>
<text x="246.8" y="32.6">EN</text>
<text x="73.6" y="38.9">GND</text>
<text x="83" y="37.8">1</text>
<text x="136.8" y="41.6">4</text>
<text x="136.8" y="39.1">5</text>
<text x="136.8" y="36.6">6</text>
<text x="164.7" y="41.6">2</text>
<text x="164.7" y="39.1">3</text>
<text x="164.7" y="36.6">4</text>
<text x="195.2" y="36.6">4</text>
<text x="195.2" y="39.1">5</text>
<text x="195.2" y="41.6">6</text>
<text x="201.1" y="37.7">S0</text>
<text x="201.1" y="40.2">S1</text>
<text x="240.9" y="36.6">4</text>
<text x="240.9" y="39.1">5</text>
<text x="240.9" y="41.6">6</text>
<text x="246.8" y="37.7">S0</text>
<text x="246.8" y="40.2">S1</text>
<text x="136.8" y="46.7">2</text>
<text x="136.8" y="44.2">3</text>
<text x="164.7" y="44.2">1</text>
<text x="195.2" y="44.2">7</text>
<text x="201.1" y="42.8">S2</text>
<text x="201.1" y="45.3">S3</text>
<text x="240.9" y="44.2">7</text>
<text x="246.8" y="42.8">S2</text>
<text x="246.8" y="45.3">S3</text>
<text x="136.8" y="49.3">1</text>
<text x="194" y="51.8">10</text>
<text x="195.2" y="49.3">9</text>
<text x="201.1" y="50.4">C0</text>
<text x="201.1" y="52.9">C1</text>
<text x="239.7" y="51.8">10</text>
<text x="240.9" y="49.3">9</text>
<text x="246.8" y="50.4">C0</text>
<text x="246.8" y="52.9">C1</text>
<text x="194" y="56.9">12</text>
<text x="194" y="59.4">13</text>
<text x="194.2" y="54.3">11</text>
<text x="201.1" y="55.4">C2</text>
<text x="201.1" y="58">C3</text>
<text x="239.7" y="56.9">12</text>
<text x="239.7" y="59.4">13</text>
<text x="239.9" y="54.3">11</text>
<text x="246.8" y="55.4">C2</text>
<text x="246.8" y="58">C3</text>
<text x="135.6" y="62">10</text>
<text x="136.8" y="64.5">9</text>
<text x="164.7" y="64.5">7</text>
<text x="164.7" y="62">8</text>
<text x="194" y="62">14</text>
<text x="194" y="64.5">15</text>
<text x="201.1" y="60.5">C4</text>
<text x="201.1" y="63.1">C5</text>
<text x="201.1" y="65.6">C6</text>
<text x="239.7" y="62">14</text>
<text x="239.7" y="64.5">15</text>
<text x="246.8" y="60.5">C4</text>
<text x="246.8" y="63.1">C5</text>
<text x="246.8" y="65.6">C6</text>
<text x="136.8" y="69.6">7</text>
<text x="136.8" y="67">8</text>
<text x="164.7" y="69.6">5</text>
<text x="164.7" y="67">6</text>
<text x="194" y="67">16</text>
<text x="194" y="69.6">17</text>
<text x="201.1" y="68.1">C7</text>
<text x="201.1" y="70.7">C8</text>
<text x="239.7" y="67">16</text>
<text x="239.7" y="69.6">17</text>
<text x="246.8" y="68.1">C7</text>
<text x="246.8" y="70.7">C8</text>
<text x="136.8" y="77.2">4</text>
<text x="136.8" y="74.6">5</text>
<text x="136.8" y="72.1">6</text>
<text x="164.7" y="77.2">2</text>
<text x="164.7" y="74.6">3</text>
<text x="164.7" y="72.1">4</text>
<text x="194" y="72.1">18</text>
<text x="194" y="74.6">19</text>
<text x="194" y="77.2">20</text>
<text x="201.1" y="73.2">C9</text>
<text x="201.1" y="75.8">C10</text>
<text x="239.7" y="72.1">18</text>
<text x="239.7" y="74.6">19</text>
<text x="239.7" y="77.2">20</text>
<text x="246.8" y="73.2">C9</text>
<text x="246.8" y="75.8">C10</text>
<text x="136.8" y="82.3">2</text>
<text x="136.8" y="79.7">3</text>
<text x="164.7" y="79.7">1</text>
<text x="194" y="79.7">21</text>
<text x="194" y="82.3">22</text>
<text x="201.1" y="78.3">C11</text>
<text x="201.1" y="80.8">C12</text>
<text x="201.1" y="83.4">C13</text>
<text x="239.7" y="79.7">21</text>
<text x="239.7" y="82.3">22</text>
<text x="246.8" y="78.3">C11</text>
<text x="246.8" y="80.8">C12</text>
<text x="246.8" y="83.4">C13</text>
<text x="43.8" y="88.5">CHR-1</text>
<text x="88" y="88.6">2</text>
<text x="95" y="86.1">1</text>
<text x="136.8" y="84.8">1</text>
<text x="194" y="84.8">23</text>
<text x="194" y="87.3">24</text>
<text x="201.1" y="85.9">C14</text>
<text x="201.1" y="88.5">C15</text>
<text x="239.7" y="84.8">23</text>
<text x="239.7" y="87.3">24</text>
<text x="246.8" y="85.9">C14</text>
<text x="246.8" y="88.5">C15</text>
<text x="43.8" y="91">CHR-2</text>
<text x="95" y="91.2">3</text>
<text x="195.2" y="92.4">8</text>
<text x="201.1" y="93.5">COM</text>
<text x="240.9" y="92.4">8</text>
<text x="246.8" y="93.5">COM</text>
<text x="43.8" y="106.2">7V4_BAT-2</text>
<text x="43.8" y="103.7">7V4_BAT-1</text>
<text x="206.9" y="103.7">GND</text>
<text x="216.3" y="102.6">1</text>
<text x="252.6" y="103.7">GND</text>
<text x="262" y="102.6">1</text>
<text x="89.8" y="115.3">1</text>
<text x="89.8" y="117.8">2</text>
<text x="123.8" y="115.1">MOTOR_L-1</text>
<text x="123.8" y="117.7">MOTOR_L-2</text>
<text x="159.4" y="115.1">MOTOR_R-1</text>
<text x="159.4" y="117.7">MOTOR_R-2</text>
<text x="89.8" y="120.4">3</text>
<text x="89.8" y="122.9">4</text>
<text x="123.8" y="120.2">MOTOR_L-3</text>
<text x="123.8" y="122.7">MOTOR_L-4</text>
<text x="123.8" y="125.3">MOTOR_L-5</text>
<text x="159.4" y="120.2">MOTOR_R-3</text>
<text x="159.4" y="122.7">MOTOR_R-4</text>
<text x="159.4" y="125.3">MOTOR_R-5</text>
<text x="123.8" y="127.8">MOTOR_L-6</text>
<text x="159.4" y="127.8">MOTOR_R-6</text>
<text x="206.9" y="130.5">11</text>
<text x="229.7" y="130.5">11</text>
<text x="252.6" y="130.5">11</text>
<text x="206.7" y="133.1">10</text>
<text x="207.9" y="135.6">9</text>
<text x="229.6" y="133.1">10</text>
<text x="230.8" y="135.6">9</text>
<text x="252.4" y="133.1">10</text>
<text x="253.6" y="135.6">9</text>
<text x="129.7" y="141.9">VM</text>
<text x="137.6" y="143.1">VM</text>
<text x="146.5" y="143.1">PWMA</text>
<text x="157.9" y="141.9">PWMA</text>
<text x="207.9" y="143.2">6</text>
<text x="207.9" y="140.7">7</text>
<text x="207.9" y="138.1">8</text>
<text x="230.8" y="143.2">6</text>
<text x="230.8" y="140.7">7</text>
<text x="230.8" y="138.1">8</text>
<text x="253.6" y="143.2">6</text>
<text x="253.6" y="140.7">7</text>
<text x="253.6" y="138.1">8</text>
<text x="89.8" y="145.7">1</text>
<text x="89.8" y="148.3">2</text>
<text x="128.4" y="147">VCC</text>
<text x="137.6" y="148.1">VCC</text>
<text x="148.5" y="148.1">AIN2</text>
<text x="157.9" y="147">AIN2</text>
<text x="207.9" y="148.3">4</text>
<text x="207.9" y="145.7">5</text>
<text x="230.8" y="148.3">4</text>
<text x="230.8" y="145.7">5</text>
<text x="253.6" y="148.3">4</text>
<text x="253.6" y="145.7">5</text>
<text x="89.8" y="150.8">3</text>
<text x="127" y="152.1">GND1</text>
<text x="137.6" y="153.2">GND1</text>
<text x="148.5" y="153.2">AIN1</text>
<text x="157.9" y="152.1">AIN1</text>
<text x="207.9" y="155.9">1</text>
<text x="207.9" y="153.4">2</text>
<text x="207.9" y="150.8">3</text>
<text x="230.8" y="155.9">1</text>
<text x="230.8" y="153.4">2</text>
<text x="230.8" y="150.8">3</text>
<text x="253.6" y="155.9">1</text>
<text x="253.6" y="153.4">2</text>
<text x="253.6" y="150.8">3</text>
<text x="130.3" y="157.2">A1</text>
<text x="137.6" y="158.3">A1</text>
<text x="147.7" y="158.3">STBY</text>
<text x="157.9" y="157.2">STBY</text>
<text x="89.8" y="166.1">1</text>
<text x="130.3" y="162.3">A2</text>
<text x="130.3" y="167.3">B2</text>
<text x="137.6" y="163.4">A2</text>
<text x="148.5" y="163.4">BIN1</text>
<text x="157.9" y="162.3">BIN1</text>
<text x="157.9" y="167.3">BIN2</text>
<text x="89.8" y="168.6">2</text>
<text x="89.8" y="171.1">3</text>
<text x="130.3" y="172.4">B1</text>
<text x="137.6" y="168.5">B2</text>
<text x="137.6" y="173.5">B1</text>
<text x="146.5" y="173.5">PWMB</text>
<text x="148.5" y="168.5">BIN2</text>
<text x="157.9" y="172.4">PWMB</text>
<text x="127" y="177.5">GND2</text>
<text x="137.6" y="178.6">GND2</text>
<text x="147.3" y="178.6">GND3</text>
<text x="157.9" y="177.5">GND3</text>
</g>
</svg>
